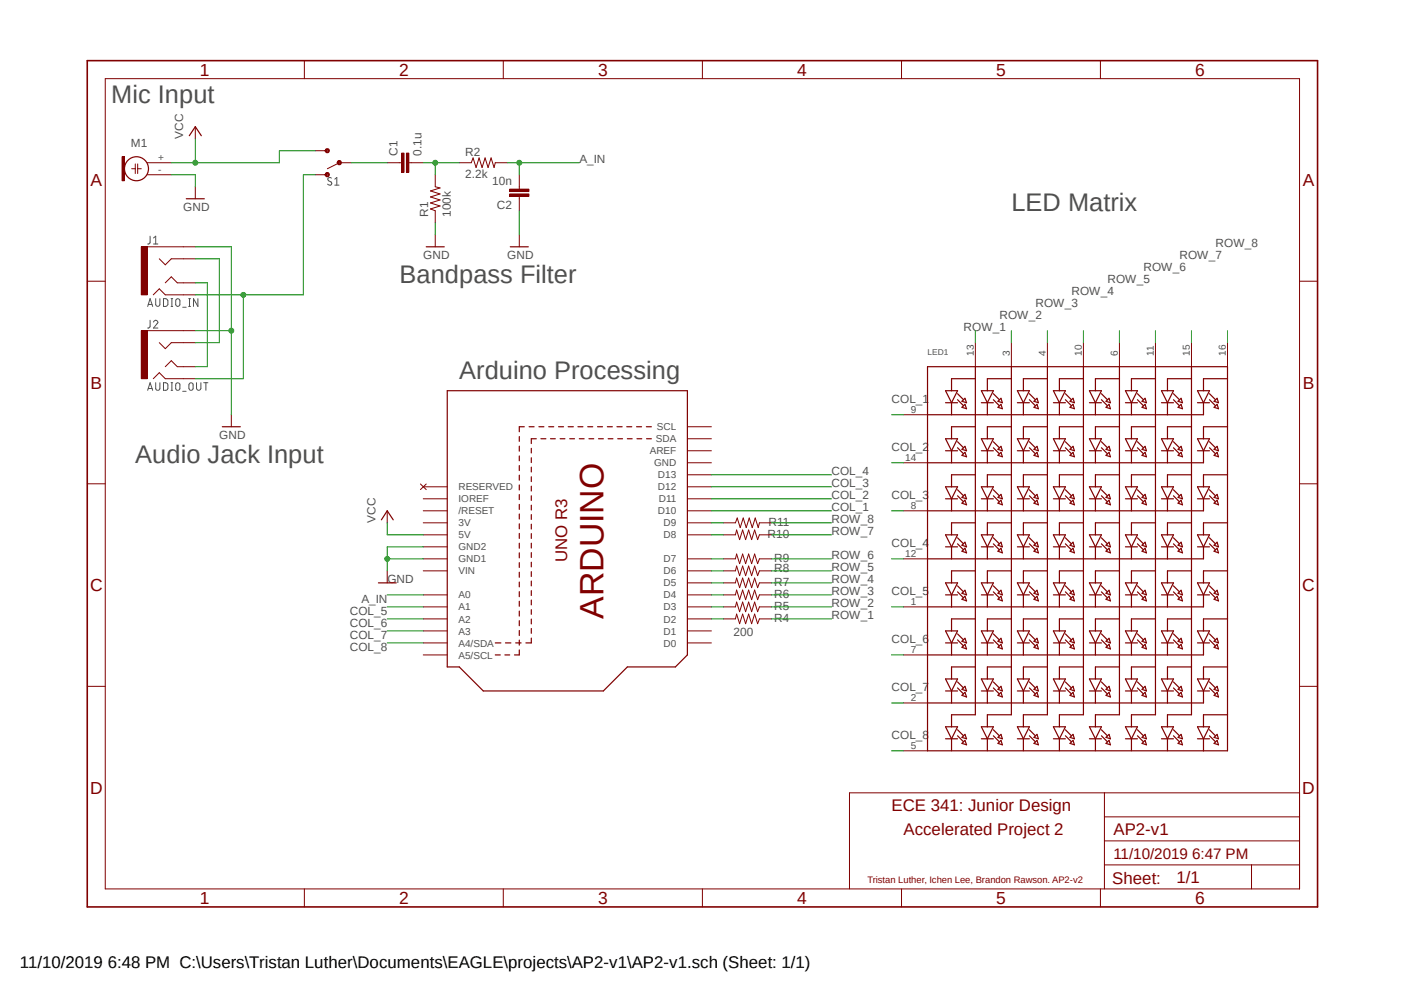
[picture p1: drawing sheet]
<svg xmlns="http://www.w3.org/2000/svg" width="297mm" height="210mm" viewBox="0 0 297 210" stroke-linecap="round" stroke-linejoin="round" font-family="sans-serif">
<path d="M17.9 12.5l261.2 179.9M279.1 12.5l-261.2 179.9" fill="none" stroke="#fff" stroke-width=".21"/>
<g fill="none" stroke="#505050" stroke-width=".21">
<path d="M70.1 37.7l-.2-.2a.4 .4 0 0 0-.5 .2 .4 .4 0 0 0 .1 .5l.5 .3a.37 .37 0 0 1 .2 .4 .37 .37 0 0 1-.4 .3l-.5-.3M70.8 37.9l.4-.4v1.7M70.8 39.2h.9M31.7 50v1.2a.38 .38 0 0 1-.5 .4M32.5 50.3l.4-.3v1.6M32.5 51.6h.9M31.2 64.8l.5-1.6 .6 1.6M31.4 64.4h.8M31.7 67.7v1.5l-.5 .2M32.5 68.1a.44 .44 0 0 1 .6-.3 .44 .44 0 0 1 .1 .7l-.7 .9h.9M32.9 63.2v1.1a.45 .45 0 0 0 .4 .5 .45 .45 0 0 0 .5-.2v-1.4M34.6 63.2h.7l.2 .4v.7l-.4 .5h-.5z"/>
<path d="M36.2 63.2h.3M36.2 64.8h.3M36.4 63.2v1.6M37.2 63.4l.2-.2a.44 .44 0 0 1 .7 .4v.7a.45 .45 0 0 1-.4 .5 .45 .45 0 0 1-.5-.2zM38.7 65h.7M39.9 63.2h.4M39.9 64.8h.4M40.1 63.2v1.6M41.9 63.2v1.6l-1-1.6v1.6M31.2 82.5l.5-1.6 .6 1.6M31.4 82.2h.8M32.9 80.9l.1 1.4a.46 .46 0 0 0 .5 .2 .46 .46 0 0 0 .3-.4v-1.2"/>
<path d="M34.6 80.9h.5l.3 .3 .1 .9-.2 .4h-.7zM36.2 80.9h.3M36.2 82.5h.3M36.4 80.9v1.6M37.2 81.2a.46 .46 0 0 1 .5-.2 .46 .46 0 0 1 .4 .4l-.1 .9a.46 .46 0 0 1-.5 .2 .46 .46 0 0 1-.3-.4zM38.7 82.8h.7M40.2 81a.44 .44 0 0 1 .7 .4l-.1 .9a.46 .46 0 0 1-.5 .2 .46 .46 0 0 1-.3-.4v-.7zM41.6 80.9v1.2a.47 .47 0 0 0 .4 .5 .47 .47 0 0 0 .5-.5v-1.2M43.1 80.9h.9M43.6 80.9v1.6"/>
</g>
<g fill="none" stroke="#800000" stroke-width=".21">
<path d="M22.3 16.6h252.6v171.4h-252.6zM64.4 12.8v3.8M106.5 12.8v3.8M148.6 12.8v3.8M190.7 12.8v3.8M232.8 12.8v3.8M84.5 34.4h.5M86.5 34.4h.5M92.1 37v2.5l1 .3-2 .6 2 .6-2 .7 2 .6-2 .6 2 .7-2 .6 1 .4v2.5M18.5 59.5h3.8M274.9 59.5h3.8M18.5 102.3h3.8"/>
<path d="M274.9 102.3h3.8M18.5 145.2h3.8M274.9 145.2h3.8M233.6 167.7v20.3M233.6 177.8h41.3M233.6 172.8h41.3M274.9 167.7h-95.2v20.3M64.4 188v3.8M106.5 188v3.8M148.6 188v3.8M190.7 188v3.8M232.8 188v3.8"/>
<path d="M233.6 182.9h41.3M264.8 182.9v5.1"/>
</g>
<path d="M18.5 12.8h260.2v179h-260.2z" fill="none" stroke="#800000" stroke-width=".34"/>
<path d="M85 32.4h.5v4h-.5z" fill-rule="evenodd" fill="#800000"/>
<path d="M85 32.4h.5v4h-.5z" fill="none" stroke="#800000" stroke-width=".21"/>
<path d="M86 32.4h.5v4h-.5z" fill-rule="evenodd" fill="#800000"/>
<path d="M27.9 35.7h.7M28.6 34.7v2M29.1 35.7h.8M29.1 34.7v2M81.9 34.4h2.6M86 32.4h.5v4h-.5zM87 34.4h2.5" fill="none" stroke="#800000" stroke-width=".21"/>
<circle cx="28.9" cy="35.7" r="2.54" fill="none" stroke="#800000" stroke-width=".25"/>
<path d="M25.8 33.1h.5v5.1h-.5z" fill-rule="evenodd" fill="#800000"/>
<path d="M25.8 33.1h.5v5.1h-.5zM31.2 37h5M31.2 34.4h5M41.3 26.8v2.5M41.3 39.5v2.5M109.9 39.5v.5M109.9 41.5v.5" fill="none" stroke="#800000" stroke-width=".21"/>
<path d="M40 28.7l1.3-1.9 1.3 1.9M39.4 42h3.8" fill="none" stroke="#800000" stroke-width=".25"/>
<path d="M107.8 41h4.1v.5h-4.1z" fill-rule="evenodd" fill="#800000"/>
<path d="M107.8 41h4.1v.5h-4.1z" fill="none" stroke="#800000" stroke-width=".21"/>
<path d="M107.8 40h4.1v.5h-4.1z" fill-rule="evenodd" fill="#800000"/>
<g fill="none" stroke="#800000" stroke-width=".21">
<path d="M97.2 34.4h2.5l.4-1 .6 2 .6-2 .7 2 .6-2 .7 2 .6-2 .6 2 .3-1h2.5M109.9 37v2.5M31.2 52.2h7.6M33.7 54.7l1.3 1.3 1.2-1.3h2.6M35 59.8l1.2-1.3 1.3 1.3h1.3M92.1 49.7v2.5M107.8 40h4.1v.5h-4.1zM109.9 42v2.6M109.9 49.7v2.5M32.4 62.4l1.3-1.3 1.3 1.3h3.8M206.3 72.5v5.1M214 72.5v5.1"/>
<path d="M221.6 72.5v5.1M229.2 72.5v5.1M236.8 72.5v5.1M244.4 72.5v5.1M252.1 72.5v5.1M259.7 72.5v5.1M145.4 97.9h5.1M145.4 95.3h5.1M145.4 90.3h5.1M145.4 92.8h5.1M191.1 87.7h5.1M191.1 97.9h5.1"/>
<path d="M81.9 108v2.6M88.9 102.4l1.3 1.1M89.5 108h5.1M89.5 118.2h5.1M89.5 113.1h5.1M89.5 110.6h5.1M89.5 105.5h5.1M89.5 103h5.1M89.5 115.7h5.1M90.2 102.4l-1.3 1.1M145.4 108h5.1M145.4 118.2h5.1"/>
<path d="M145.4 113.1h5.1M145.4 110.6h5.1M145.4 105.5h5.1M145.4 103h5.1M145.4 100.4h5.1M153 118.2h2.6l.2-1 .7 2 .6-2 .6 2 .7-2 .6 2 .6-2 .7 2 .4-1h2.5M153 113.1h2.6l.2-1 .7 2 .6-2 .6 2 .7-2 .6 2 .6-2 .7 2 .4-1h2.5M153 110.6h2.6l.4-1 .6 2 .6-2 .7 2 .6-2 .6 2 .7-2 .6 2 .3-1h2.5M191.1 108h5.1M191.1 118.2h5.1M81.9 120.7v2.6M89.5 128.4h5.1"/>
<path d="M89.5 138.5h5.1M89.5 136h5.1M89.5 133.4h5.1M89.5 130.9h5.1M89.5 125.8h5.1M89.5 120.7h5.1M145.4 128.4h5.1M145.4 136h5.1M145.4 133.4h5.1M145.4 130.9h5.1M145.4 125.8h5.1M145.4 123.3h5.1"/>
<path d="M145.4 120.7h5.1M153 128.4h2.6l.2-1.1 .7 2.1 .6-2.1 .6 2.1 .7-2.1 .6 2.1 .6-2.1 .7 2.1 .4-1h2.5M153 130.9h2.6l.2-1 .7 2 .6-2 .6 2 .7-2 .6 2 .6-2 .7 2 .4-1h2.5M153 125.8h2.6l.2-1 .7 2 .6-2 .6 2 .7-2 .6 2 .6-2 .7 2 .4-1h2.5M153 123.3h2.6l.2-1 .7 2 .6-2 .6 2 .7-2 .6 2 .6-2 .7 2 .4-1h2.5M153 120.7h2.6l.2-1 .7 2.1 .6-2.1 .6 2.1 .7-2.1 .6 2.1 .6-2.1 .7 2.1 .4-1.1h2.5M191.1 128.4h5.1M191.1 138.5h5.1M191.1 148.7h5.1M191.1 158.8h5.1"/>
</g>
<g fill="none" stroke="#800000" stroke-width=".25">
<path d="M90.2 52.2h3.8M107.9 52.2h3.9M196.2 77.6h63.5v81.2h-63.5zM206.3 77.6v73.6h-5v2.5M214 77.6v73.6h-5.1v2.5M221.6 77.6v73.6h-5.1v2.5M229.2 77.6v73.6h-5.1v2.5M236.8 77.6v73.6h-5.1v2.5M244.4 77.6v73.6h-5v2.5M252.1 77.6v73.6h-5.1v2.5M94.6 82.6h50.8v55.9l-2.5 2.6h-10.2l-5.1 5h-25.4l-5-5h-2.6zM109.9 92.3v1"/>
<path d="M109.9 94.4v1M109.9 96.4v1.1M109.9 98.5v1M110.9 90.3h-1v1M111.9 90.3h1.1M112.4 94.8v1M112.4 96.8v1M112.4 98.8v1M113.5 92.8h-1.1v1M114 90.3h1.1M114.4 92.8h1.1M116.1 90.3h1"/>
<path d="M116.5 92.8h1M118.2 90.3h1M118.5 92.8h1M120.2 90.3h1.1M120.5 92.8h1M122.3 90.3h1M122.6 92.8h1M124.3 90.3h1.1M124.6 92.8h1M126.4 90.3h1.1M126.6 92.8h1M128.5 90.3h1"/>
<path d="M128.7 92.8h1M130.5 90.3h1.1M130.7 92.8h1M132.6 90.3h1M132.7 92.8h1M134.7 90.3h1M134.7 92.8h1.1M136.7 90.3h1.1M136.8 92.8h1M200 92.8h2.6l-1.3 2.5zM200 95.3h2.6M200 82.6h2.6l-1.3 2.6z"/>
<path d="M200 85.2h2.6M201.3 85.2v2.5M201.3 95.3v2.6M202.6 94.7l1.2 1.3M202.6 93.4l1.2 1.3M202.6 84.5l1.2 1.3M202.6 83.3l1.2 1.2M203.5 95l.6-.6 .4 .9zM203.5 96.3l.6-.6 .4 .9zM203.5 84.9l.6-.7 .4 1zM203.5 86.1l.6-.6 .4 .9zM206.3 80.1h-5v2.5"/>
<path d="M206.3 90.3h-5v2.5M207.6 92.8h2.5l-1.2 2.5zM207.6 95.3h2.5M207.6 82.6h2.5l-1.2 2.6zM207.6 85.2h2.5M208.9 85.2v2.5M208.9 95.3v2.6M210.1 94.7l1.3 1.3M210.1 93.4l1.3 1.3M210.1 84.5l1.3 1.3M210.1 83.3l1.3 1.2M211.1 95l.7-.6 .2 .9z"/>
<path d="M211.1 96.3l.7-.6 .2 .9zM211.1 84.9l.7-.7 .2 1zM211.1 86.1l.7-.6 .2 .9zM214 80.1h-5.1v2.5M214 90.3h-5.1v2.5M215.2 92.8h2.6l-1.3 2.5zM215.2 95.3h2.6M215.2 82.6h2.6l-1.3 2.6zM215.2 85.2h2.6M216.5 85.2v2.5M216.5 95.3v2.6M217.8 94.7l1.2 1.3"/>
<path d="M217.8 93.4l1.2 1.3M217.8 84.5l1.2 1.3M217.8 83.3l1.2 1.2M218.7 95l.7-.6 .3 .9zM218.7 96.3l.7-.6 .3 .9zM218.7 84.9l.7-.7 .3 1zM218.7 86.1l.7-.6 .3 .9zM221.6 80.1h-5.1v2.5M221.6 90.3h-5.1v2.5M222.8 92.8h2.6l-1.3 2.5zM222.8 95.3h2.6M222.8 82.6h2.6l-1.3 2.6z"/>
<path d="M222.8 85.2h2.6M224.1 85.2v2.5M224.1 95.3v2.6M225.4 94.7l1.3 1.3M225.4 93.4l1.3 1.3M225.4 84.5l1.3 1.3M225.4 83.3l1.3 1.2M227 94.4l.3 .9-.9-.3zM227 95.7l.3 .9-.9-.3zM227 84.2l.3 1-.9-.3zM227 85.5l.3 .9-.9-.3zM229.2 80.1h-5.1v2.5"/>
<path d="M229.2 90.3h-5.1v2.5M230.5 92.8h2.5l-1.3 2.5zM230.5 95.3h2.5M230.5 82.6h2.5l-1.3 2.6zM230.5 85.2h2.5M231.7 85.2v2.5M231.7 95.3v2.6M233 94.7l1.3 1.3M233 93.4l1.3 1.3M233 84.5l1.3 1.3M233 83.3l1.3 1.2M234.6 94.4l.3 .9-.9-.3z"/>
<path d="M234.6 95.7l.3 .9-.9-.3zM234.6 84.2l.3 1-.9-.3zM234.6 85.5l.3 .9-.9-.3zM236.8 80.1h-5.1v2.5M236.8 90.3h-5.1v2.5M238.1 92.8h2.5l-1.2 2.5zM238.1 95.3h2.5M238.1 82.6h2.5l-1.2 2.6zM238.1 85.2h2.5M239.4 85.2v2.5M239.4 95.3v2.6M240.6 94.7l1.3 1.3"/>
<path d="M240.6 93.4l1.3 1.3M240.6 84.5l1.3 1.3M240.6 83.3l1.3 1.2M241.6 84.9l.6-.7 .3 1zM241.6 86.1l.6-.6 .3 .9zM241.6 95l.6-.6 .3 .9zM241.6 96.3l.6-.6 .3 .9zM244.4 80.1h-5v2.5M244.4 90.3h-5v2.5M245.7 92.8h2.5l-1.2 2.5zM245.7 95.3h2.5M245.7 82.6h2.5l-1.2 2.6z"/>
<path d="M245.7 85.2h2.5M247 85.2v2.5M247 95.3v2.6M248.2 94.7l1.3 1.3M248.2 93.4l1.3 1.3M248.2 84.5l1.3 1.3M248.2 83.3l1.3 1.2M249.2 84.9l.7-.7 .2 1zM249.2 86.1l.7-.6 .2 .9zM249.2 95l.7-.6 .2 .9zM249.2 96.3l.7-.6 .2 .9zM252.1 80.1h-5.1v2.5"/>
<path d="M252.1 90.3h-5.1v2.5M253.3 92.8h2.6l-1.3 2.5zM253.3 95.3h2.6M253.3 82.6h2.6l-1.3 2.6zM253.3 85.2h2.6M254.6 85.2v2.5h-58.4M254.6 95.3v2.6h-58.4M255.9 94.7l1.2 1.3M255.9 93.4l1.2 1.3M255.9 84.5l1.2 1.3M255.9 83.3l1.2 1.2M256.8 84.9l.7-.7 .3 1z"/>
<path d="M256.8 86.1l.7-.6 .3 .9zM256.8 95l.7-.6 .3 .9zM256.8 96.3l.7-.6 .3 .9zM259.7 80.1h-5.1v2.5M259.7 90.3h-5.1v2.5M80.7 109.9l1.2-1.9 1.3 1.9M109.9 100.5v1.1M109.9 102.6v1M109.9 104.6v1.1M109.9 106.7v1M109.9 108.7v1.1M109.9 110.8v1"/>
<path d="M109.9 112.8v1.1M109.9 114.9v1.1M109.9 116.9v1.1M109.9 119v1M112.4 100.8v1.1M112.4 102.8v1M112.4 104.9v.9M112.4 106.8v1.1M112.4 108.8v1.1M112.4 110.9v1M112.4 112.9v1M112.4 114.9v1"/>
<path d="M112.4 116.9v1M112.4 118.9v1M200 113.1h2.6l-1.3 2.6zM200 115.7h2.6M200 103h2.6l-1.3 2.5zM200 105.5h2.6M201.3 105.5v2.5M201.3 115.7v2.5M202.6 115l1.2 1.3M202.6 113.7l1.2 1.3M202.6 104.9l1.2 1.2M202.6 103.6l1.2 1.3"/>
<path d="M203.5 115.3l.6-.6 .4 1zM203.5 116.6l.6-.6 .4 .9zM203.5 105.2l.6-.6 .4 .9zM203.5 106.4l.6-.6 .4 1zM206.3 100.4h-5v2.6M206.3 110.6h-5v2.5M207.6 113.1h2.5l-1.2 2.6zM207.6 115.7h2.5M207.6 103h2.5l-1.2 2.5zM207.6 105.5h2.5M208.9 105.5v2.5M208.9 115.7v2.5"/>
<path d="M210.1 115l1.3 1.3M210.1 113.7l1.3 1.3M210.1 104.9l1.3 1.2M210.1 103.6l1.3 1.3M211.1 115.3l.7-.6 .2 1zM211.1 116.6l.7-.6 .2 .9zM211.1 105.2l.7-.6 .2 .9zM211.1 106.4l.7-.6 .2 1zM214 100.4h-5.1v2.6M214 110.6h-5.1v2.5M215.2 113.1h2.6l-1.3 2.6zM215.2 115.7h2.6"/>
<path d="M215.2 103h2.6l-1.3 2.5zM215.2 105.5h2.6M216.5 105.5v2.5M216.5 115.7v2.5M217.8 115l1.2 1.3M217.8 113.7l1.2 1.3M217.8 104.9l1.2 1.2M217.8 103.6l1.2 1.3M218.7 115.3l.7-.6 .3 1zM218.7 116.6l.7-.6 .3 .9zM218.7 105.2l.7-.6 .3 .9zM218.7 106.4l.7-.6 .3 1z"/>
<path d="M221.6 100.4h-5.1v2.6M221.6 110.6h-5.1v2.5M222.8 113.1h2.6l-1.3 2.6zM222.8 115.7h2.6M222.8 103h2.6l-1.3 2.5zM222.8 105.5h2.6M224.1 105.5v2.5M224.1 115.7v2.5M225.4 115l1.3 1.3M225.4 113.7l1.3 1.3M225.4 104.9l1.3 1.2M225.4 103.6l1.3 1.3"/>
<path d="M227 114.7l.3 1-.9-.4zM227 116l.3 .9-.9-.3zM227 104.6l.3 .9-.9-.3zM227 105.8l.3 1-.9-.4zM229.2 100.4h-5.1v2.6M229.2 110.6h-5.1v2.5M230.5 113.1h2.5l-1.3 2.6zM230.5 115.7h2.5M230.5 103h2.5l-1.3 2.5zM230.5 105.5h2.5M231.7 105.5v2.5M231.7 115.7v2.5"/>
<path d="M233 115l1.3 1.3M233 113.7l1.3 1.3M233 104.9l1.3 1.2M233 103.6l1.3 1.3M234.6 114.7l.3 1-.9-.4zM234.6 116l.3 .9-.9-.3zM234.6 104.6l.3 .9-.9-.3zM234.6 105.8l.3 1-.9-.4zM236.8 100.4h-5.1v2.6M236.8 110.6h-5.1v2.5M238.1 113.1h2.5l-1.2 2.6zM238.1 115.7h2.5"/>
<path d="M238.1 103h2.5l-1.2 2.5zM238.1 105.5h2.5M239.4 105.5v2.5M239.4 115.7v2.5M240.6 115l1.3 1.3M240.6 113.7l1.3 1.3M240.6 104.9l1.3 1.2M240.6 103.6l1.3 1.3M241.6 115.3l.6-.6 .3 1zM241.6 116.6l.6-.6 .3 .9zM241.6 105.2l.6-.6 .3 .9zM241.6 106.4l.6-.6 .3 1z"/>
<path d="M244.4 100.4h-5v2.6M244.4 110.6h-5v2.5M245.7 113.1h2.5l-1.2 2.6zM245.7 115.7h2.5M245.7 103h2.5l-1.2 2.5zM245.7 105.5h2.5M247 105.5v2.5M247 115.7v2.5M248.2 115l1.3 1.3M248.2 113.7l1.3 1.3M248.2 104.9l1.3 1.2M248.2 103.6l1.3 1.3"/>
<path d="M249.2 106.4l.7-.6 .2 1zM249.2 115.3l.7-.6 .2 1zM249.2 116.6l.7-.6 .2 .9zM249.2 105.2l.7-.6 .2 .9zM252.1 100.4h-5.1v2.6M252.1 110.6h-5.1v2.5M253.3 113.1h2.6l-1.3 2.6zM253.3 115.7h2.6M253.3 103h2.6l-1.3 2.5zM253.3 105.5h2.6M254.6 105.5v2.5h-58.4M254.6 115.7v2.5h-58.4"/>
<path d="M255.9 115l1.2 1.3M255.9 113.7l1.2 1.3M255.9 104.9l1.2 1.2M255.9 103.6l1.2 1.3M256.8 106.4l.7-.6 .3 1zM256.8 115.3l.7-.6 .3 1zM256.8 116.6l.7-.6 .3 .9zM256.8 105.2l.7-.6 .3 .9zM259.7 100.4h-5.1v2.6M259.7 110.6h-5.1v2.5M80.1 123.3h3.7M104.8 136h1.2"/>
<path d="M104.8 138.5h1M106.8 138.5h1M106.9 136h1.2M109.1 136h1.1M109.9 137.5v1h-1.1M109.9 121v1.1M109.9 123.1v1M109.9 125.1v1.1M109.9 127.2v1M109.9 129.2v1.1M109.9 131.3v1M109.9 133.3v1.1"/>
<path d="M109.9 135.4v1M112.4 135v1h-1.1M112.4 120.9v1M112.4 122.9v1M112.4 124.9v1M112.4 126.9v1M112.4 128.9v1M112.4 130.9v1.1M112.4 132.9v1M200 123.3h2.6l-1.3 2.5zM200 125.8h2.6M200 133.4h2.6l-1.3 2.6z"/>
<path d="M200 136h2.6M201.3 125.8v2.6M201.3 136v2.5M202.6 125.2l1.2 1.2M202.6 123.9l1.2 1.3M202.6 135.3l1.2 1.3M202.6 134.1l1.2 1.2M203.5 125.5l.6-.7 .4 1zM203.5 126.7l.6-.6 .4 1zM203.5 135.6l.6-.6 .4 1zM203.5 136.9l.6-.6 .4 .9zM206.3 120.7h-5v2.6"/>
<path d="M206.3 130.9h-5v2.5M207.6 123.3h2.5l-1.2 2.5zM207.6 125.8h2.5M207.6 133.4h2.5l-1.2 2.6zM207.6 136h2.5M208.9 125.8v2.6M208.9 136v2.5M210.1 125.2l1.3 1.2M210.1 123.9l1.3 1.3M210.1 135.3l1.3 1.3M210.1 134.1l1.3 1.2M211.1 125.5l.7-.7 .2 1z"/>
<path d="M211.1 126.7l.7-.6 .2 1zM211.1 135.6l.7-.6 .2 1zM211.1 136.9l.7-.6 .2 .9zM214 120.7h-5.1v2.6M214 130.9h-5.1v2.5M215.2 123.3h2.6l-1.3 2.5zM215.2 125.8h2.6M215.2 133.4h2.6l-1.3 2.6zM215.2 136h2.6M216.5 125.8v2.6M216.5 136v2.5M217.8 125.2l1.2 1.2"/>
<path d="M217.8 123.9l1.2 1.3M217.8 135.3l1.2 1.3M217.8 134.1l1.2 1.2M218.7 125.5l.7-.7 .3 1zM218.7 126.7l.7-.6 .3 1zM218.7 135.6l.7-.6 .3 1zM218.7 136.9l.7-.6 .3 .9zM221.6 120.7h-5.1v2.6M221.6 130.9h-5.1v2.5M222.8 123.3h2.6l-1.3 2.5zM222.8 125.8h2.6M222.8 133.4h2.6l-1.3 2.6z"/>
<path d="M222.8 136h2.6M224.1 125.8v2.6M224.1 136v2.5M225.4 125.2l1.3 1.2M225.4 123.9l1.3 1.3M225.4 135.3l1.3 1.3M225.4 134.1l1.3 1.2M227 124.8l.3 1-.9-.3zM227 126.1l.3 1-.9-.4zM227 135l.3 1-.9-.4zM227 136.3l.3 .9-.9-.3zM229.2 120.7h-5.1v2.6"/>
<path d="M229.2 130.9h-5.1v2.5M230.5 123.3h2.5l-1.3 2.5zM230.5 125.8h2.5M230.5 133.4h2.5l-1.3 2.6zM230.5 136h2.5M231.7 125.8v2.6M231.7 136v2.5M233 125.2l1.3 1.2M233 123.9l1.3 1.3M233 135.3l1.3 1.3M233 134.1l1.3 1.2M234.6 124.8l.3 1-.9-.3z"/>
<path d="M234.6 126.1l.3 1-.9-.4zM234.6 135l.3 1-.9-.4zM234.6 136.3l.3 .9-.9-.3zM236.8 120.7h-5.1v2.6M236.8 130.9h-5.1v2.5M238.1 123.3h2.5l-1.2 2.5zM238.1 125.8h2.5M238.1 133.4h2.5l-1.2 2.6zM238.1 136h2.5M239.4 125.8v2.6M239.4 136v2.5M240.6 125.2l1.3 1.2"/>
<path d="M240.6 123.9l1.3 1.3M240.6 135.3l1.3 1.3M240.6 134.1l1.3 1.2M241.6 125.5l.6-.7 .3 1zM241.6 126.7l.6-.6 .3 1zM241.6 135.6l.6-.6 .3 1zM241.6 136.9l.6-.6 .3 .9zM244.4 120.7h-5v2.6M244.4 130.9h-5v2.5M245.7 123.3h2.5l-1.2 2.5zM245.7 125.8h2.5M245.7 133.4h2.5l-1.2 2.6z"/>
<path d="M245.7 136h2.5M247 125.8v2.6M247 136v2.5M248.2 125.2l1.3 1.2M248.2 123.9l1.3 1.3M248.2 135.3l1.3 1.3M248.2 134.1l1.3 1.2M249.2 125.5l.7-.7 .2 1zM249.2 126.7l.7-.6 .2 1zM249.2 135.6l.7-.6 .2 1zM249.2 136.9l.7-.6 .2 .9zM252.1 120.7h-5.1v2.6"/>
<path d="M252.1 130.9h-5.1v2.5M253.3 123.3h2.6l-1.3 2.5zM253.3 125.8h2.6M253.3 133.4h2.6l-1.3 2.6zM253.3 136h2.6M254.6 125.8v2.6h-58.4M254.6 136v2.5h-58.4M255.9 125.2l1.2 1.2M255.9 123.9l1.2 1.3M255.9 135.3l1.2 1.3M255.9 134.1l1.2 1.2M256.8 125.5l.7-.7 .3 1z"/>
<path d="M256.8 126.7l.7-.6 .3 1zM256.8 135.6l.7-.6 .3 1zM256.8 136.9l.7-.6 .3 .9zM259.7 120.7h-5.1v2.6M259.7 130.9h-5.1v2.5M200 143.6h2.6l-1.3 2.5zM200 146.1h2.6M200 153.7h2.6l-1.3 2.6zM200 156.3h2.6M201.3 146.1v2.6M201.3 156.3v2.5M202.6 145.5l1.2 1.3"/>
<path d="M202.6 144.2l1.2 1.3M202.6 155.6l1.2 1.3M202.6 154.3l1.2 1.3M203.5 145.8l.6-.6 .4 .9zM203.5 147.1l.6-.7 .4 1zM203.5 156l.6-.7 .4 1zM203.5 157.2l.6-.6 .4 .9zM206.3 141.1h-5v2.5M207.6 143.6h2.5l-1.2 2.5zM207.6 146.1h2.5M207.6 153.7h2.5l-1.2 2.6zM207.6 156.3h2.5"/>
<path d="M208.9 146.1v2.6M208.9 156.3v2.5M210.1 145.5l1.3 1.3M210.1 144.2l1.3 1.3M210.1 155.6l1.3 1.3M210.1 154.3l1.3 1.3M211.1 145.8l.7-.6 .2 .9zM211.1 147.1l.7-.7 .2 1zM211.1 156l.7-.7 .2 1zM211.1 157.2l.7-.6 .2 .9zM214 141.1h-5.1v2.5M215.2 143.6h2.6l-1.3 2.5z"/>
<path d="M215.2 146.1h2.6M215.2 153.7h2.6l-1.3 2.6zM215.2 156.3h2.6M216.5 146.1v2.6M216.5 156.3v2.5M217.8 145.5l1.2 1.3M217.8 144.2l1.2 1.3M217.8 155.6l1.2 1.3M217.8 154.3l1.2 1.3M218.7 145.8l.7-.6 .3 .9zM218.7 147.1l.7-.7 .3 1zM218.7 156l.7-.7 .3 1z"/>
<path d="M218.7 157.2l.7-.6 .3 .9zM221.6 141.1h-5.1v2.5M222.8 143.6h2.6l-1.3 2.5zM222.8 146.1h2.6M222.8 153.7h2.6l-1.3 2.6zM222.8 156.3h2.6M224.1 146.1v2.6M224.1 156.3v2.5M225.4 145.5l1.3 1.3M225.4 144.2l1.3 1.3M225.4 155.6l1.3 1.3M225.4 154.3l1.3 1.3"/>
<path d="M226.4 145.8l.6-.6 .3 .9zM226.4 157.2l.6-.6 .3 .9zM227 146.4l.3 1-.9-.3zM227 155.3l.3 1-.9-.3zM229.2 141.1h-5.1v2.5M230.5 143.6h2.5l-1.3 2.5zM230.5 146.1h2.5M230.5 153.7h2.5l-1.3 2.6zM230.5 156.3h2.5M231.7 146.1v2.6M231.7 156.3v2.5M233 145.5l1.3 1.3"/>
<path d="M233 144.2l1.3 1.3M233 155.6l1.3 1.3M233 154.3l1.3 1.3M234 145.8l.6-.6 .3 .9zM234 157.2l.6-.6 .3 .9zM234.6 146.4l.3 1-.9-.3zM234.6 155.3l.3 1-.9-.3zM236.8 141.1h-5.1v2.5M238.1 143.6h2.5l-1.2 2.5zM238.1 146.1h2.5M238.1 153.7h2.5l-1.2 2.6zM238.1 156.3h2.5"/>
<path d="M239.4 146.1v2.6M239.4 156.3v2.5M240.6 145.5l1.3 1.3M240.6 144.2l1.3 1.3M240.6 155.6l1.3 1.3M240.6 154.3l1.3 1.3M241.6 145.8l.6-.6 .3 .9zM241.6 147.1l.6-.7 .3 1zM241.6 156l.6-.7 .3 1zM241.6 157.2l.6-.6 .3 .9zM244.4 141.1h-5v2.5M245.7 143.6h2.5l-1.2 2.5z"/>
<path d="M245.7 146.1h2.5M245.7 153.7h2.5l-1.2 2.6zM245.7 156.3h2.5M247 146.1v2.6M247 156.3v2.5M248.2 155.6l1.3 1.3M248.2 154.3l1.3 1.3M248.2 145.5l1.3 1.3M248.2 144.2l1.3 1.3M249.2 145.8l.7-.6 .2 .9zM249.2 147.1l.7-.7 .2 1zM249.2 156l.7-.7 .2 1z"/>
<path d="M249.2 157.2l.7-.6 .2 .9zM252.1 141.1h-5.1v2.5M253.3 143.6h2.6l-1.3 2.5zM253.3 146.1h2.6M253.3 153.7h2.6l-1.3 2.6zM253.3 156.3h2.6M254.6 146.1v2.6h-58.4M254.6 156.3v2.5M255.9 155.6l1.2 1.3M255.9 154.3l1.2 1.3M255.9 145.5l1.2 1.3M255.9 144.2l1.2 1.3"/>
<path d="M256.8 145.8l.7-.6 .3 .9zM256.8 147.1l.7-.7 .3 1zM256.8 156l.7-.7 .3 1zM256.8 157.2l.7-.6 .3 .9zM259.7 141.1h-5.1v2.5M259.7 151.2h-5.1v2.5"/>
</g>
<path d="M29.9 52.2h1.3v10.2h-1.3z" fill-rule="evenodd" fill="#800000"/>
<path d="M29.9 52.2h1.3v10.2h-1.3zM38.8 54.7h2.5M38.8 52.2h2.5M38.8 59.8h2.5M31.2 69.9h7.6M33.7 72.5l1.3 1.2 1.2-1.2h2.6M35 77.6l1.2-1.3 1.3 1.3h1.3M38.8 62.4h2.5M32.4 80.1l1.3-1.3 1.3 1.3h3.8" fill="none" stroke="#800000" stroke-width=".21"/>
<path d="M29.9 69.9h1.3v10.2h-1.3z" fill-rule="evenodd" fill="#800000"/>
<path d="M68.6 31.9h.7M68.6 37h.7M71.8 34.4l-2.5 1.3M29.9 69.9h1.3v10.2h-1.3zM38.8 72.5h2.5M38.8 69.9h2.5M38.8 77.6h2.5M38.8 80.1h2.5M48.9 87.7v2.6" fill="none" stroke="#800000" stroke-width=".21"/>
<path d="M47 90.3h3.8" fill="none" stroke="#800000" stroke-width=".25"/>
<path d="M68.9 36.7l.5-.2 .2 .2v.5l-.5 .2-.3-.4h.2l.2-.3 .3 .1v.3l-.3 .1-.2-.2h-.2z" fill-rule="evenodd" fill="#800000"/>
<path d="M68.9 36.7l.5-.2 .2 .2v.5l-.5 .2-.3-.4h.2l.2-.3 .3 .1v.3l-.3 .1-.2-.2h-.2z" fill="none" stroke="#800000" stroke-width=".21"/>
<path d="M68.9 31.6l.2-.1 .5 .1v.5l-.5 .2-.3-.4h.2l.2-.3 .3 .1v.3l-.3 .1-.2-.2h-.2z" fill-rule="evenodd" fill="#800000"/>
<path d="M68.9 31.6l.2-.1 .5 .1v.5l-.5 .2-.3-.4h.2l.2-.3 .3 .1v.3l-.3 .1-.2-.2h-.2z" fill="none" stroke="#800000" stroke-width=".21"/>
<path d="M71.4 34.1l.5-.1 .2 .1v.6l-.5 .1-.3-.4 .4-.2 .4 .2-.4 .3-.4-.3z" fill-rule="evenodd" fill="#800000"/>
<path d="M66.7 31.9h2.6M66.7 37h2.6M71.4 34.1l.5-.1 .2 .1v.6l-.5 .1-.3-.4 .4-.2 .4 .2-.4 .3-.4-.3zM71.8 34.4h2.5" fill="none" stroke="#800000" stroke-width=".21"/>
<path d="M36.2 37h5.1v2.5M92.1 47.1v2.6M109.9 44.6v5.1M81.9 118.2h7.6M89.5 115.7h-7.6v5" fill="none" stroke="#008000" stroke-width=".21"/>
<circle cx="81.9" cy="118.2" r=".51" fill="#008000"/>
<g fill="none" stroke="#008000" stroke-width=".21">
<path d="M41.3 52.2h7.6v35.5M41.3 69.9h7.6"/>
<circle cx="81.9" cy="118.2" r=".51"/>
</g>
<circle cx="48.9" cy="69.9" r=".51" fill="#008000"/>
<g fill="none" stroke="#008000" stroke-width=".21">
<path d="M36.2 34.4h22.9M41.3 29.3v5.1"/>
<circle cx="48.9" cy="69.9" r=".51"/>
</g>
<circle cx="41.3" cy="34.4" r=".51" fill="#008000"/>
<g fill="none" stroke="#008000" stroke-width=".21">
<path d="M66.7 31.9h-7.6v2.5M89.5 34.4h7.7M92.1 34.4v2.6M81.9 110.6v2.5h7.6"/>
<circle cx="41.3" cy="34.4" r=".51"/>
</g>
<circle cx="92.1" cy="34.4" r=".51" fill="#008000"/>
<g fill="none" stroke="#008000" stroke-width=".21">
<path d="M107.3 34.4h15.3M109.9 34.4v2.6M81.9 125.8h7.6"/>
<circle cx="92.1" cy="34.4" r=".51"/>
</g>
<circle cx="109.9" cy="34.4" r=".51" fill="#008000"/>
<g fill="none" stroke="#008000" stroke-width=".21">
<path d="M41.3 54.7h5.1v17.8h-5.1M41.3 62.4h22.9M51.5 62.4v17.7h-10.2M206.3 69.9v2.6M214 69.9v2.6M221.6 69.9v2.6M229.2 69.9v2.6M236.8 69.9v2.6M244.4 69.9v2.6M252.1 69.9v2.6M259.7 69.9v2.6M188.6 87.7h2.5"/>
<path d="M188.6 97.9h2.5M150.5 108h25.4M150.5 105.5h25.4M150.5 103h25.4M150.5 118.2h2.5M150.5 100.4h25.4M150.5 113.1h2.5M150.5 110.6h2.5M163.2 118.2h12.7M163.2 113.1h12.7M163.2 110.6h12.7M188.6 108h2.5"/>
<path d="M188.6 118.2h2.5M81.9 128.4h7.6M81.9 130.9h7.6M81.9 133.4h7.6M81.9 136h7.6M150.5 128.4h2.5M150.5 130.9h2.5M150.5 125.8h2.5M150.5 123.3h2.5M150.5 120.7h2.5M163.2 128.4h12.7M163.2 130.9h12.7"/>
<path d="M163.2 125.8h12.7M163.2 123.3h12.7M163.2 120.7h12.7M188.6 128.4h2.5M188.6 138.5h2.5M188.6 148.7h2.5M188.6 158.8h2.5"/>
<circle cx="109.9" cy="34.4" r=".51"/>
</g>
<circle cx="51.5" cy="62.4" r=".51" fill="#008000"/>
<g fill="none" stroke="#008000" stroke-width=".21">
<path d="M66.7 37h-2.5v25.4M74.3 34.4h7.6M41.3 59.8h2.6v17.8h-2.6"/>
<circle cx="51.5" cy="62.4" r=".51"/>
</g>
<text font-size="7.2" fill="#800000" x="127.6" y="130.9" transform="rotate(-90 127.6 130.9)">ARDUINO</text>
<g font-size="5.4" fill="#505050">
<text x="23.5" y="21.7">Mic Input</text>
<text x="214" y="44.6">LED Matrix</text>
<text x="84.5" y="59.8">Bandpass Filter</text>
<text x="97.2" y="80.1">Arduino Processing</text>
<text x="28.6" y="97.9">Audio Jack Input</text>
</g>
<g font-size="3.7" fill="#800000">
<text x="42.3" y="16">1</text>
<text x="84.4" y="16">2</text>
<text x="126.5" y="16">3</text>
<text x="168.6" y="16">4</text>
<text x="210.7" y="16">5</text>
<text x="252.9" y="16">6</text>
<text x="19.1" y="39.4">A</text>
<text x="275.6" y="39.4">A</text>
<text x="19.1" y="82.2">B</text>
<text x="275.6" y="82.2">B</text>
<text x="19" y="125.1">C</text>
<text x="275.5" y="125.1">C</text>
<text x="19" y="167.9">D</text>
<text x="275.5" y="167.9">D</text>
<text x="42.3" y="191.2">1</text>
<text x="84.4" y="191.2">2</text>
<text x="126.5" y="191.2">3</text>
<text x="168.6" y="191.2">4</text>
<text x="210.7" y="191.2">5</text>
<text x="252.9" y="191.2">6</text>
</g>
<g font-size="3.6" fill="#800000">
<text x="120" y="119" transform="rotate(-90 120 119)">UNO R3</text>
<text x="188.6" y="171.5">ECE 341: Junior Design</text>
<text x="191.1" y="176.6">Accelerated Project 2</text>
<text x="235.5" y="176.6">AP2-v1</text>
<text x="235.3" y="186.9">Sheet:</text>
<text x="248.9" y="186.7">1/1</text>
</g>
<text font-size="3.6" x="4.2" y="204.7">11/10/2019 6:48 PM C:\Users\Tristan Luther\Documents\EAGLE\projects\AP2-v1\AP2-v1.sch (Sheet: 1/1)</text>
<text font-size="3.2" fill="#800000" x="235.5" y="181.7">11/10/2019 6:47 PM</text>
<g font-size="2.5" fill="#505050">
<text x="38.8" y="29.3" transform="rotate(-90 38.8 29.3)">VCC</text>
<text x="27.7" y="31.1">M1</text>
<text x="84.1" y="32.9" transform="rotate(-90 84.1 32.9)">C1</text>
<text x="89.2" y="32.9" transform="rotate(-90 89.2 32.9)">0.1u</text>
<text x="98.4" y="32.9">R2</text>
<text x="122.6" y="34.4">A_IN</text>
<text x="98.4" y="37.7">2.2k</text>
<text x="104.1" y="39.1">10n</text>
<text x="38.8" y="44.6">GND</text>
<text x="90.6" y="45.8" transform="rotate(-90 90.6 45.8)">R1</text>
<text x="95.4" y="45.8" transform="rotate(-90 95.4 45.8)">100k</text>
<text x="105.1" y="44.2">C2</text>
<text x="257.1" y="52.2">ROW_8</text>
<text x="89.5" y="54.7">GND</text>
<text x="107.3" y="54.7">GND</text>
<text x="234.3" y="59.8">ROW_5</text>
<text x="241.9" y="57.3">ROW_6</text>
<text x="249.5" y="54.7">ROW_7</text>
<text x="219" y="64.9">ROW_3</text>
<text x="226.7" y="62.4">ROW_4</text>
<text x="203.8" y="69.9">ROW_1</text>
<text x="211.4" y="67.4">ROW_2</text>
<text x="188.6" y="85.2">COL_1</text>
<text x="46.4" y="92.8">GND</text>
<text x="188.6" y="95.3">COL_2</text>
<text x="175.9" y="100.4">COL_4</text>
<text x="175.9" y="105.5">COL_2</text>
<text x="175.9" y="103">COL_3</text>
<text x="188.6" y="105.5">COL_3</text>
<text x="79.4" y="110.6" transform="rotate(-90 79.4 110.6)">VCC</text>
<text x="162.4" y="113.8">R10</text>
<text x="162.6" y="111.3">R11</text>
<text x="175.9" y="108">COL_1</text>
<text x="175.9" y="113.1">ROW_7</text>
<text x="175.9" y="110.6">ROW_8</text>
<text x="163.8" y="118.9">R9</text>
<text x="175.9" y="118.2">ROW_6</text>
<text x="188.6" y="115.7">COL_4</text>
<text x="82" y="123.3">GND</text>
<text x="163.8" y="124">R7</text>
<text x="163.8" y="121">R8</text>
<text x="175.9" y="125.8">ROW_3</text>
<text x="175.9" y="123.3">ROW_4</text>
<text x="175.9" y="120.7">ROW_5</text>
<text x="188.6" y="125.8">COL_5</text>
<text x="74" y="130.1">COL_5</text>
<text x="76.5" y="127.6">A_IN</text>
<text x="163.8" y="131.6">R4</text>
<text x="163.8" y="129.1">R5</text>
<text x="163.8" y="126.5">R6</text>
<text x="175.9" y="130.9">ROW_1</text>
<text x="175.9" y="128.4">ROW_2</text>
<text x="74" y="132.7">COL_6</text>
<text x="74" y="135.2">COL_7</text>
<text x="74" y="137.8">COL_8</text>
<text x="155.2" y="134.5">200</text>
<text x="188.6" y="136">COL_6</text>
<text x="188.6" y="146.1">COL_7</text>
<text x="188.6" y="156.3">COL_8</text>
</g>
<g font-size="2.1" fill="#505050">
<text x="33.5" y="34">+</text>
<text x="33.5" y="36.6">-</text>
<text x="206" y="75.2" transform="rotate(-90 206 75.2)">13</text>
<text x="213.6" y="75.2" transform="rotate(-90 213.6 75.2)">3</text>
<text x="221.2" y="75.2" transform="rotate(-90 221.2 75.2)">4</text>
<text x="228.9" y="75.2" transform="rotate(-90 228.9 75.2)">10</text>
<text x="236.5" y="75.2" transform="rotate(-90 236.5 75.2)">6</text>
<text x="244.1" y="75.2" transform="rotate(-90 244.1 75.2)">11</text>
<text x="251.7" y="75.2" transform="rotate(-90 251.7 75.2)">15</text>
<text x="259.3" y="75.2" transform="rotate(-90 259.3 75.2)">16</text>
<text x="192.7" y="87.4">9</text>
<text x="138.8" y="93.6">SDA</text>
<text x="139" y="91">SCL</text>
<text x="137.5" y="96.1">AREF</text>
<text x="138.4" y="98.6">GND</text>
<text x="139.2" y="101.2">D13</text>
<text x="191.5" y="97.5">14</text>
<text x="97" y="106.3">IOREF</text>
<text x="97" y="103.7">RESERVED</text>
<text x="139.2" y="103.7">D12</text>
<text x="139.4" y="106.3">D11</text>
<text x="192.7" y="107.7">8</text>
<text x="97" y="113.9">5V</text>
<text x="97" y="111.3">3V</text>
<text x="97" y="108.8">/RESET</text>
<text x="139.2" y="108.8">D10</text>
<text x="140.4" y="113.9">D8</text>
<text x="140.4" y="111.3">D9</text>
<text x="97" y="119">GND1</text>
<text x="97" y="116.4">GND2</text>
<text x="140.4" y="119">D7</text>
<text x="191.5" y="117.8">12</text>
<text x="97" y="121.5">VIN</text>
<text x="140.4" y="124">D5</text>
<text x="140.4" y="121.5">D6</text>
<text x="97" y="131.7">A2</text>
<text x="97" y="129.1">A1</text>
<text x="97" y="126.6">A0</text>
<text x="140.4" y="131.7">D2</text>
<text x="140.4" y="129.1">D3</text>
<text x="140.4" y="126.6">D4</text>
<text x="192.7" y="128">1</text>
<text x="97" y="136.7">A4/SDA</text>
<text x="97" y="134.2">A3</text>
<text x="140.4" y="136.7">D0</text>
<text x="140.4" y="134.2">D1</text>
<text x="97" y="139.3">A5/SCL</text>
<text x="192.7" y="138.1">7</text>
<text x="192.7" y="148.3">2</text>
<text x="192.7" y="158.5">5</text>
</g>
<text font-size="2" fill="#800000" x="183.5" y="186.7">Tristan Luther, Ichen Lee, Brandon Rawson. AP2-v2</text>
<text font-size="1.8" fill="#505050" x="196.2" y="75">LED1</text>
</svg>
